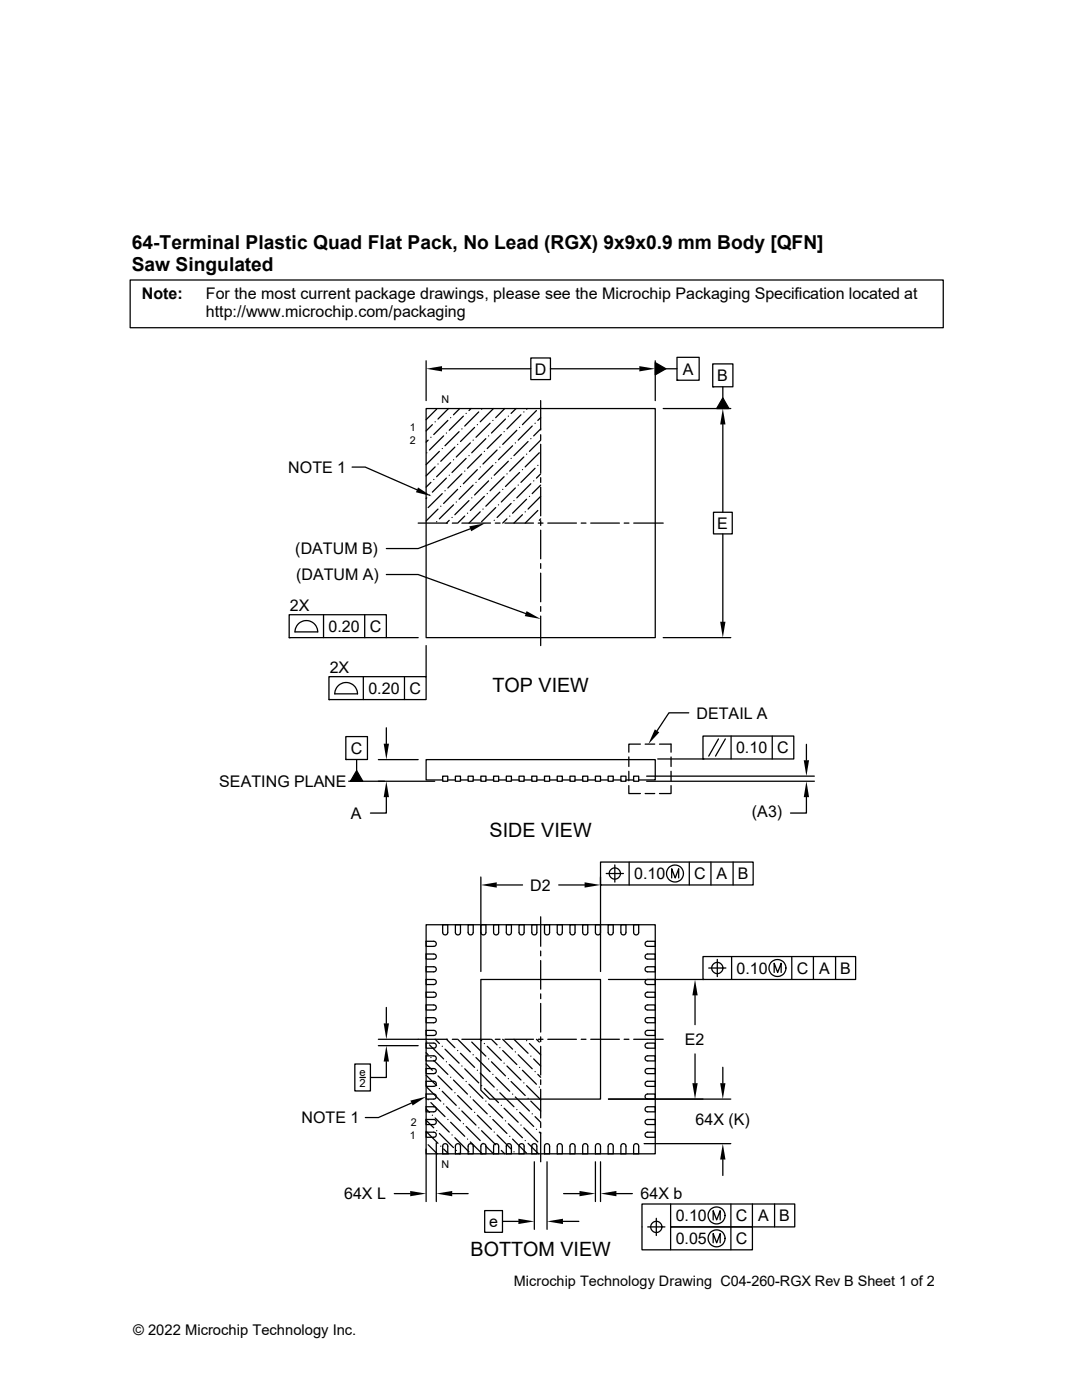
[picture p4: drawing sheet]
<svg xmlns="http://www.w3.org/2000/svg" width="216mm" height="279mm" viewBox="0 0 216 279" stroke-linecap="round" stroke-linejoin="round" font-family="sans-serif">
<g fill="none" stroke="#000" stroke-width=".25">
<path d="M26 55.9h162.2v9.5h-162.2zM85 72v7.9M88.2 73.6h17.7M105.9 71.4h3.9v4.4h-3.9zM107.9 79.9v5.9M109.8 73.6h17.8M130.7 72v7.9M130.7 72.4l2.2 1.2-2.2 1.2zM132.9 73.6h2.2M135.1 71.3h4.4v4.6h-4.4zM135.1 75.9h.1M142.2 72.6h4v4.6h-4z"/>
<path d="M142.2 77.2h.1M144.2 79.4l1.3 2.1h-2.5zM144.2 77.2v2.2M70.3 93.2h2.6l10.3 4.5M85 81.5h45.7v45.8h-45.7zM85.2 99.4l-.2 .1M85.2 90.4h.1M85.4 87.8l-.4 .4M85.7 98.8h.1M86 96.3l-1 .9M86 87.3h.1M86.3 84.8l-1.3 1.2"/>
<path d="M86.6 95.7h.1M86.8 93.2l-1.8 1.8M86.8 84.2h.1M87.1 81.7l-2.1 2.1M87.4 92.6h.1M87.7 90.1l-2.7 2.6M88.2 98.5l-2.8 2.8M88.2 89.5h.1M88.5 87l-2.8 2.8M88.8 97.9h.1M89.1 95.4l-2.8 2.8M89.1 86.4h.1"/>
<path d="M89.4 83.9l-2.8 2.8M89.5 81.5l-2.1 2.1M89.6 94.8h.1M89.9 92.3l-2.8 2.8M89.9 83.4h.1M90.5 91.8h.1M90.8 89.2l-2.9 2.9M91.3 97.7l-2.8 2.8M91.3 88.7h.1M91.6 86.1l-2.8 2.9M91.7 81.5l-1.2 1.3M91.9 97.1h.1"/>
<path d="M92.2 94.6l-2.8 2.8M92.2 85.6h.1M92.5 83.1l-2.9 2.8M92.7 94h.1M93 91.5l-2.8 2.8M93 82.5h.1M93.6 90.9h.1M93.6 99.9l-2.8 2.8M93.9 88.4l-2.9 2.8M94 81.5l-.4 .4M94.1 99.4h.1M94.4 96.8l-2.8 2.8"/>
<path d="M94.4 87.8h.1M94.7 85.3l-2.8 2.8M95 96.3h.1M95.2 93.7l-2.7 2.8M95.2 84.8h.1M95.5 82.2l-2.8 2.8M95.8 93.2h.1M96.1 90.6l-2.8 2.9M96.1 81.7h.1M96.6 90.1h.1M96.6 99.1l-2.7 2.8M96.9 87.5l-2.8 2.9"/>
<path d="M97.2 98.5h.1M97.5 87h.1M97.5 96l-2.8 2.8M97.8 84.5l-2.8 2.8M98.1 95.4h.1M98.3 92.9l-2.8 2.8M98.3 83.9h.1M98.5 81.5l-2.7 2.7M98.9 92.3h.1M99.2 89.8l-2.8 2.8M99.7 89.2h.1M99.7 98.2l-2.8 2.8"/>
<path d="M100 86.7l-2.8 2.8M100.3 97.7h.1M100.6 86.1h.1M100.6 95.1l-2.8 2.8M100.7 81.5l-1.8 1.9M100.9 83.6l-2.8 2.8M101.2 94.6h.1M101.4 83.1h.1M101.4 92.1l-2.8 2.7M102 91.5h.1M102.3 89l-2.8 2.8M102.6 99.9h.1"/>
<path d="M102.8 88.4h.1M102.8 97.4l-2.8 2.8M103 81.5l-1 1M103.1 85.9l-2.8 2.8M103.4 96.8h.1M103.7 85.3h.1M103.7 94.3l-2.8 2.8M103.9 82.8l-2.7 2.8M104.2 93.7h.1M104.5 82.2h.1M104.5 91.2l-2.8 2.8M105.1 90.6h.1"/>
<path d="M105.1 99.6l-2.8 2.8M105.2 81.5l-.1 .2M105.4 88.1l-2.8 2.8M105.6 99.1h.1M105.9 87.5h.1M105.9 96.5l-2.8 2.9M106.2 85l-2.8 2.8M106.5 96h.1M106.8 84.5h.1M106.8 93.5l-2.9 2.8M107 81.9l-2.8 2.9M107.3 92.9h.1"/>
<path d="M107.6 90.4l-2.8 2.8M107.9 86.8v.9M107.9 88.7v5.7M107.9 95.3v1M107.9 97.2v5.8M107.9 83.4l-.6 .5M107.9 85.6l-1.4 1.4M107.9 87.8l-2.3 2.3M107.9 99.1l-2.5 2.5M107.9 94.6l-.9 .8M107.9 96.8l-1.7 1.7M132.3 81.5h13.5"/>
<path d="M144.2 84.7v17.5M77.1 114.7h6.3l21.5 7.7M83.4 104.4h5.9M87.1 104.1h.1M87.4 101.6l-2.4 2.4M87.9 101h.1M89.6 103.8l-.5 .6M90.2 103.3h.1M90.3 104.4h.9M90.5 100.8l-2.8 2.7M91 100.2h.1M92.2 104.4h5.7"/>
<path d="M92.7 103l-1.4 1.4M93.3 102.4h.1M93.8 105.5l-10.4 4h-6.3M95.8 102.2l-2.2 2.2M96.4 101.6h.1M98.6 103.8h.1M98.8 104.4h1M98.9 101.3l-2.8 2.8M99.5 100.8h.1M100.7 104.4h5.7M101.2 103.5l-.9 .9M101.7 103h.1"/>
<path d="M102 100.5l-2.8 2.8M104.2 102.7l-1.6 1.7M104.8 102.2h.1M107.3 101.9l-2.5 2.5M107.4 104.4h1M107.9 103.9v1M107.9 105.8v5.7M107.9 112.5v.9M107.9 114.4v5.7M107.9 103.5l-.3 .3M109.3 104.4h5.7M116 104.4h.9"/>
<path d="M117.9 104.4h5.7M124.5 104.4h1M126.4 104.4h5.9M142.4 102.2h3.7v4.4h-3.7zM144.2 106.6v17.5M57.7 122.7h19.4v4.6h-19.4zM57.7 127.3h.1M59.6 124.4a2.27 2.27 0 0 1 2.5-.3 2.27 2.27 0 0 1 1.3 2h-4.5l.2-.9zM64.6 122.7v4.6M65.6 135h19.4v4.6h-19.4zM65.6 139.6h.1M67.6 136.8a2.27 2.27 0 0 1 2.4-.4 2.27 2.27 0 0 1 1.3 2.1h-4.5l.2-1z"/>
<path d="M72.5 135v4.6M72.8 122.7v4.6M77.1 127.3h6.3M80.7 135v4.6M85 128.8v6.2M107.9 121.1v.9M107.9 123v5.8M132.3 127.3h13.5M69 147h4.3v4.6h-4.3zM69 151.6h.1M69.6 155.9h17.1M71.2 151.6v2.2"/>
<path d="M71.2 153.8l1.2 2.1h-2.5zM75.5 151.6h7.9M77.1 159.1v3.2h-3.2M77.1 145.2v3.2M88.3 154.9h1v1h-1zM88.3 155.7h-3.3v-4.1h45.7v4.1h-3.3M89.3 155.7h1.6M90.9 154.9h1v1h-1zM91.9 155.7h1.5M93.4 154.9h1v1h-1zM94.4 155.7h1.5M95.9 154.9h1.1v1h-1.1z"/>
<path d="M97 155.7h1.5M98.5 154.9h1v1h-1zM99.5 155.7h1.5M101 154.9h1v1h-1zM102 155.7h1.6M103.6 154.9h1v1h-1zM104.6 155.7h1.5M106.1 154.9h1v1h-1zM107.1 155.7h1.5M108.6 154.9h1.1v1h-1.1zM109.7 155.7h1.5M111.2 154.9h1v1h-1z"/>
<path d="M112.2 155.7h1.5M113.7 154.9h1v1h-1zM114.7 155.7h1.6M116.3 154.9h1v1h-1zM117.3 155.7h1.5M118.8 154.9h1v1h-1zM119.8 155.7h1.5M121.3 154.9h1.1v1h-1.1zM122.4 155.7h1.5M123.9 154.9h1v1h-1zM124.9 155.7h1.5M125.5 151.1v1.9"/>
<path d="M125.5 153.9v1.9M125.5 156.8v1.6h2.3M126.4 154.9h1v1h-1zM127.8 148.5h-2.3v1.6M128.7 148.5h1.9M128.7 158.4h1.9M129 155.9h33.5M129 154.9h33.5M131.2 151.5h9.1M131.6 148.5h2.3v1.6M133.9 156.8v1.6h-2.3M133.9 151.1v1.9"/>
<path d="M133.9 153.9v1.9M137.4 142.3h-3.9l-2.4 3.6M140.3 146.9h18.1v4.6h-18.1zM140.3 151.5h.1M143.4 147.5l-2 3.4M144.7 147.5l-1.9 3.4M145.9 146.9v4.6M154.1 146.9v4.6M160.9 159.1v3.2h-3.2M160.9 148.5v3.2M95.9 175v18.9M99.1 176.6h5.2"/>
<path d="M111.5 176.6h5.1M119.8 172h30.5v4.6h-30.5zM119.8 176.6h.1M119.8 175v18.9M121 174.3h3.4M122.7 172.6v3.4M125.5 172v4.6M134 175.2v-1.8l.7 1.8 .7-1.8v1.8M137.5 172v4.6M141.9 172v4.6M146.3 172v4.6M85 184.6h45.7v45.7h-45.7z"/>
<path d="M85 187.9h1.6a.51 .51 0 0 1 .5 .5 .51 .51 0 0 1-.5 .5h-1.6zM85 190.4h1.6a.51 .51 0 0 1 .5 .5 .51 .51 0 0 1-.5 .5h-1.6zM85 192.9h1.6a.51 .51 0 0 1 .5 .5 .51 .51 0 0 1-.5 .6h-1.6zM85 195.5h1.6a.51 .51 0 0 1 .5 .5 .51 .51 0 0 1-.5 .5h-1.6zM85 198h1.6a.51 .51 0 0 1 .5 .5 .51 .51 0 0 1-.5 .5h-1.6zM88.3 184.6h1v1.5a.51 .51 0 0 1-.5 .5 .51 .51 0 0 1-.5-.5zM90.9 184.6h1v1.5a.51 .51 0 0 1-.5 .5 .51 .51 0 0 1-.5-.5zM93.4 184.6h1v1.5a.51 .51 0 0 1-.5 .5 .51 .51 0 0 1-.5-.5zM95.9 195.5h23.9v23.9h-22.1l-1.8-1.8zM95.9 184.6h1.1v1.5a.51 .51 0 0 1-.5 .5 .51 .51 0 0 1-.6-.5zM98.5 184.6h1v1.5a.51 .51 0 0 1-.5 .5 .51 .51 0 0 1-.5-.5zM101 184.6h1v1.5a.51 .51 0 0 1-.5 .5 .51 .51 0 0 1-.5-.5z"/>
<path d="M103.6 184.6h1v1.5a.51 .51 0 0 1-.5 .5 .51 .51 0 0 1-.5-.5zM106.1 184.6h1v1.5a.51 .51 0 0 1-.5 .5 .51 .51 0 0 1-.5-.5zM107.9 183v5.8M107.9 189.8v1M107.9 191.7v5.7M107.9 198.4v.9M108.6 184.6h1.1v1.5a.51 .51 0 0 1-.5 .5 .51 .51 0 0 1-.6-.5zM111.2 184.6h1v1.5a.51 .51 0 0 1-.5 .5 .51 .51 0 0 1-.5-.5zM113.7 184.6h1v1.5a.51 .51 0 0 1-.5 .5 .51 .51 0 0 1-.5-.5zM116.3 184.6h1v1.5a.51 .51 0 0 1-.5 .5 .51 .51 0 0 1-.5-.5zM119.8 184.6h-1v1.5a.51 .51 0 0 0 .5 .5 .51 .51 0 0 0 .5-.5M121.3 184.6h1.1v1.5a.51 .51 0 0 1-.5 .5 .51 .51 0 0 1-.6-.5z"/>
<path d="M121.4 195.5h18.9M123.9 184.6h1v1.5a.51 .51 0 0 1-.5 .5 .51 .51 0 0 1-.5-.5zM126.4 184.6h1v1.5a.51 .51 0 0 1-.5 .5 .51 .51 0 0 1-.5-.5zM128.9 198.2l.3-.2h1.5v1h-1.5a.51 .51 0 0 1-.5-.3 .51 .51 0 0 1 .2-.5zM128.9 195.6l.3-.1h1.5v1h-1.5a.51 .51 0 0 1-.5-.3 .51 .51 0 0 1 .2-.6zM128.9 193.1l.3-.2h1.5v1.1h-1.5a.51 .51 0 0 1-.5-.4 .51 .51 0 0 1 .2-.5zM128.9 190.5l.3-.1h1.5v1h-1.5a.51 .51 0 0 1-.5-.3 .51 .51 0 0 1 .2-.6zM128.9 188l.3-.1h1.5v1h-1.5a.51 .51 0 0 1-.5-.3 .51 .51 0 0 1 .2-.6zM138.7 198.6v5.9M140.3 190.9h30.4v4.6h-30.4zM140.3 195.5h.1M141.4 193.2h3.4"/>
<path d="M143.1 191.5v3.4M146 190.9v4.6M154.5 194.1v-1.9l.7 1.9 .7-1.9v1.9M158 190.9v4.6M162.3 190.9v4.6M166.7 190.9v4.6M70.8 212.3h3.1v5.4h-3.1zM71.8 215h1.1M75.5 207.4h13.8M75.5 208.7h7.9M77.1 211.9v3.1h-3.2M77.1 201.1v3.1"/>
<path d="M85 214.6l2.1 2.1M85 212.3l1.3 1.3M85 210.1l.4 .4M85 200.6h1.6a.51 .51 0 0 1 .5 .5 .51 .51 0 0 1-.5 .5h-1.6zM85 203.1h1.6a.51 .51 0 0 1 .5 .5 .51 .51 0 0 1-.5 .5h-1.6zM85 205.6h1.6a.51 .51 0 0 1 .5 .5 .51 .51 0 0 1-.5 .6h-1.6zM85 208.2h1.6a.51 .51 0 0 1 .5 .5 .51 .51 0 0 1-.5 .5h-1.6zM85 210.7h1.6a.51 .51 0 0 1 .5 .5 .51 .51 0 0 1-.5 .5h-1.6zM85 213.3h1.6a.51 .51 0 0 1 .5 .5 .51 .51 0 0 1-.5 .5h-1.6zM85 215.8h1.6a.51 .51 0 0 1 .5 .5 .51 .51 0 0 1-.5 .5h-1.6zM85 218.3h1.6a.51 .51 0 0 1 .5 .5 .51 .51 0 0 1-.5 .6h-1.6zM85.2 217l2.7 2.8"/>
<path d="M85.2 208h.1M85.4 219.5h.1M85.7 208.5l2.8 2.8M86 211.1h.1M86.6 211.6l2.8 2.8M86.8 214.1h.1M86.8 207.4l.9 .9M87.4 214.7l2.8 2.8M87.7 217.2h.1M88.2 217.8l2.8 2.8M88.2 208.8h.1M88.8 209.4l2.8 2.8"/>
<path d="M89.1 211.9h.1M89.1 207.4l1.7 1.7M89.6 212.5l2.9 2.8M89.9 215h.1M90.3 207.4h.9M90.5 215.5l2.8 2.9M90.8 218.1h.1M91.3 209.7h.1M91.3 218.6l2.8 2.8M91.3 207.4l2.6 2.5M91.9 210.2l2.8 2.8M92.2 212.7h.1"/>
<path d="M92.2 207.4h5.7M92.7 213.3l2.8 2.8M93 215.8h.1M93.6 216.4l2.8 2.8M93.9 218.9h.1M94.1 208l2.8 2.8M94.4 210.5h.1M94.4 219.5l2.8 2.8M95 211.1l2.8 2.8M95.2 213.6h.1M95.8 207.4l.3 .3M95.8 214.1l2.8 2.9"/>
<path d="M96.1 216.7h.1M96.6 208.3h.1M96.6 217.2l2.9 2.8M96.9 219.8h.1M97.2 208.8l2.8 2.8M97.5 211.3h.1M98.1 207.4l1.1 1.1M98.1 211.9l2.8 2.8M98.3 214.4h.1M98.8 207.4h1M98.9 215l2.8 2.8M99.2 217.5h.1"/>
<path d="M99.7 209.1h.1M99.7 218.1l2.9 2.8M100.3 209.7l2.8 2.8M100.3 207.4l2 2M100.6 212.2h.1M100.7 207.4h5.7M101.2 212.7l2.7 2.8M101.4 215.3h.1M102 215.8l2.8 2.8M102.3 218.4h.1M102.6 207.4l2.8 2.8M102.8 209.9h.1"/>
<path d="M102.8 218.9l2.8 2.8M103.4 210.5l2.8 2.8M103.7 213h.1M104.2 213.6l2.8 2.8M104.5 216.1h.1M105.1 216.7l2.8 2.8M105.1 207.7h.1M105.4 219.2h.1M105.6 208.3l2.3 2.2M105.9 210.8h.1M105.9 219.8l2 1.9M106.5 211.3l1.4 1.4"/>
<path d="M106.8 213.9h.1M107 207.4l.6 .6M107.3 214.4l.6 .6M107.4 207.4h1M107.6 217h.1M107.9 200.3v5.7M107.9 206.9v1M107.9 208.8v5.7M107.9 215.5v1M107.9 217.4v5.7M109.3 207.4h5.7M116 207.4h.9"/>
<path d="M117.9 207.4h5.7M121.4 219.4h24.4M124.5 207.4h1M126.4 207.4h5.9M128.9 215.9l.3-.1h1.5v1h-1.5a.51 .51 0 0 1-.5-.3 .51 .51 0 0 1 .2-.6zM128.9 213.4l.3-.1h1.5v1h-1.5a.51 .51 0 0 1-.5-.3 .51 .51 0 0 1 .2-.6zM128.9 210.9l.3-.2h1.5v1h-1.5a.51 .51 0 0 1-.5-.3 .51 .51 0 0 1 .2-.5zM128.9 208.3l.3-.1h1.5v1h-1.5a.51 .51 0 0 1-.5-.3 .51 .51 0 0 1 .2-.6zM128.9 205.8l.3-.2h1.5v1.1h-1.5a.51 .51 0 0 1-.5-.4 .51 .51 0 0 1 .2-.5zM128.9 203.2l.3-.1h1.5v1h-1.5a.51 .51 0 0 1-.5-.3 .51 .51 0 0 1 .2-.6zM128.9 200.7l.3-.1h1.5v1h-1.5a.51 .51 0 0 1-.5-.3 .51 .51 0 0 1 .2-.6zM129.2 219.4a.51 .51 0 0 1-.5-.6 .51 .51 0 0 1 .5-.5h1.5v1.1"/>
<path d="M138.7 210.3v5.9M144.2 213v3.2M78.7 238.2h3.2M82.1 220.1l-6.6 2.9h-2.6M85 225.8l2.4 2.4M85 223.6l1.6 1.5M85 221.3l.7 .7M85 220.9h1.6a.51 .51 0 0 1 .5 .5 .51 .51 0 0 1-.5 .5h-1.6zM85 223.4h1.6a.51 .51 0 0 1 .5 .5 .51 .51 0 0 1-.5 .5h-1.6zM85 226h1.6a.51 .51 0 0 1 .5 .5 .51 .51 0 0 1-.5 .5h-1.6zM85 229.3v10.5M85.4 228.5l1.8 1.8"/>
<path d="M86 220l2.8 2.8M86.3 222.6h.1M86.8 223.1l2.8 2.8M87.1 228v11.8M87.1 225.7h.1M87.7 226.2l2.8 2.8M87.9 228.7h.1M88.5 228.4a.51 .51 0 0 1 .5-.1 .51 .51 0 0 1 .3 .4v1.6h-1v-1.6zM88.5 229.3l1 1M88.5 220.3h.1M89.1 220.9l2.8 2.8M89.4 223.4h.1"/>
<path d="M89.9 224l2.8 2.8M90.2 226.5h.1M90.2 238.2h3.2M90.8 227.1l2.8 2.8M91 228.4a.51 .51 0 0 1 .6-.1 .51 .51 0 0 1 .3 .4v1.6h-1v-1.6zM91 229.6h.1M91.6 230.1l.1 .2M91.6 221.2h.1M92.2 221.7l2.8 2.8M92.5 224.3h.1M93 224.8l2.8 2.8M93.3 227.3h.1"/>
<path d="M93.6 228.4a.51 .51 0 0 1 .5-.1 .51 .51 0 0 1 .3 .4v1.6h-1v-1.6zM93.9 227.9l2.3 2.4M94.7 222h.1M95.2 222.6l2.9 2.8M95.5 225.1h.1M96.1 225.7l2.8 2.8M96.1 228.4a.51 .51 0 0 1 .5-.1 .51 .51 0 0 1 .4 .4v1.6h-1.1v-1.6zM96.4 228.2h.1M96.9 228.7l1.6 1.6M97.5 220.3l2.8 2.8M97.8 222.8h.1M98.3 223.4l2.9 2.8"/>
<path d="M98.6 225.9h.1M98.6 228.4a.51 .51 0 0 1 .6-.1 .51 .51 0 0 1 .3 .4v1.6h-1v-1.6zM99.2 226.5l2.8 2.8M99.5 229h.1M100 220.6h.1M100 229.6l.7 .7M100.6 221.2l2.8 2.8M100.9 223.7h.1M101.2 228.4a.51 .51 0 0 1 .5-.1 .51 .51 0 0 1 .3 .4v1.6h-1v-1.6zM101.4 224.3l2.8 2.8M101.7 226.8h.1M102.3 227.3l2.8 2.8"/>
<path d="M102.6 229.9h.1M103.1 221.4h.1M103.7 222l2.8 2.8M103.7 228.4a.51 .51 0 0 1 .6-.1 .51 .51 0 0 1 .3 .4v1.6h-1v-1.6zM103.9 224.5h.1M104.5 225.1l2.8 2.8M104.8 227.6h.1M105.4 228.2l2.1 2.1M106.2 222.3h.1M106.3 228.4a.51 .51 0 0 1 .5-.1 .51 .51 0 0 1 .3 .4v1.6h-1v-1.6zM106.6 231.9v13.4M106.8 222.8l1.1 1.2"/>
<path d="M107 225.4h.1M107.6 225.9l.3 .3M107.9 224.1v.9M107.9 226v5.9M108.8 228.4a.51 .51 0 0 1 .5-.1 .51 .51 0 0 1 .4 .4v1.6h-1.1v-1.6zM109.2 231.9v13.4M111.3 228.4a.51 .51 0 0 1 .6-.1 .51 .51 0 0 1 .3 .4v1.6h-1v-1.6zM112.5 238.2h3.1M113.9 228.4a.51 .51 0 0 1 .5-.1 .51 .51 0 0 1 .3 .4v1.6h-1v-1.6zM116.4 228.4a.51 .51 0 0 1 .6-.1 .51 .51 0 0 1 .3 .4v1.6h-1v-1.6zM118.8 231.9v7.9M119 228.4a.51 .51 0 0 1 .5-.1 .51 .51 0 0 1 .3 .4v1.6h-1v-1.6z"/>
<path d="M119.8 231.9v7.9M121.5 228.4a.51 .51 0 0 1 .5-.1 .51 .51 0 0 1 .4 .4v1.6h-1.1v-1.6zM123 238.2h3.2M124 228.4a.51 .51 0 0 1 .6-.1 .51 .51 0 0 1 .3 .4v1.6h-1v-1.6zM126.6 228.4a.51 .51 0 0 1 .5-.1 .51 .51 0 0 1 .3 .4v1.6h-1v-1.6zM128.5 228.2h17.3M128.9 226.1l.3-.1h1.5v1h-1.5a.51 .51 0 0 1-.5-.3 .51 .51 0 0 1 .2-.6zM128.9 223.6l.3-.2h1.5v1h-1.5a.51 .51 0 0 1-.5-.3 .51 .51 0 0 1 .2-.5zM128.9 221l.3-.1h1.5v1h-1.5a.51 .51 0 0 1-.5-.3 .51 .51 0 0 1 .2-.6zM144.2 231.4v3.2M96.7 241.6h3.6v4.3h-3.6zM100.3 243.8h3.1"/>
<path d="M112.3 243.8h3.2M129.2 244.9h3.5M131 243.1v3.5M133.8 240.3v4.6h16.3v4.5h-22v-9.1h30.5v4.6h-24.8v4.5M142.3 243.5v-1.9l.7 1.9 .7-1.9v1.9M142.3 248v-1.8l.7 1.8 .7-1.8v1.8M145.8 240.3v9.1M150.1 240.3v4.6M154.6 240.3v4.6"/>
<circle cx="122.7" cy="174.3" r="1.12"/>
<circle cx="134.7" cy="174.3" r="1.69"/>
<circle cx="143.1" cy="193.2" r="1.12"/>
<circle cx="155.1" cy="193.2" r="1.69"/>
<circle cx="131" cy="244.9" r="1.12"/>
<circle cx="143" cy="247.1" r="1.69"/>
<circle cx="143" cy="242.6" r="1.69"/>
</g>
<g fill="#000">
<path d="M85 73.6l3.2-.5v1zM127.6 73.1l3.1 .5-3.1 .5zM130.7 72.4l2.2 1.2-2.2 1.2zM83.4 97.3l2.7 1.7-3.1-.8zM144.2 81.5l.6 3.2h-1.1zM144.2 79.4l1.3 2.1h-2.5zM93.6 105.1l3.2-.7-2.8 1.6zM105.1 122l2.8 1.5-3.2-.5zM143.7 124.1h1.1l-.6 3.2zM71.2 153.8l1.2 2.1h-2.5zM76.6 148.4h1l-.5 3.2zM77.1 155.9l.5 3.2h-1z"/>
<path d="M130.7 145.6l.9 .6-2.2 2.3zM160.4 151.7h1l-.5 3.2zM160.9 155.9l.5 3.2h-1zM95.9 176.6l3.2-.5v1zM116.6 176.1l3.2 .5-3.2 .5zM138.7 195.5l.5 3.1h-1zM76.6 204.2h1l-.5 3.2zM77.1 208.7l.5 3.2h-1zM138.2 216.2h1l-.5 3.2zM143.7 216.2h1.1l-.6 3.2zM81.9 237.7l3.1 .5-3.1 .5zM81.9 219.6l3.1-.7-2.7 1.7z"/>
<path d="M87.1 238.2l3.1-.5v1zM115.6 237.7l3.2 .5-3.2 .5zM119.8 238.2l3.2-.5v1zM144.2 228.2l.6 3.2h-1.1zM103.4 243.2l3.2 .6-3.2 .5zM109.2 243.8l3.1-.6v1.1z"/>
</g>
<g font-size="3.9">
<text x="98.3" y="138.2">TOP VIEW</text>
<text x="97.7" y="167">SIDE VIEW</text>
<text x="93.9" y="250.7">BOTTOM VIEW</text>
</g>
<g font-size="3.8">
<text x="26.3" y="49.7">64-Terminal Plastic Quad Flat Pack, No Lead (RGX) 9x9x0.9 mm Body [QFN]</text>
<text x="26.3" y="54.1">Saw Singulated</text>
</g>
<g font-size="3.2">
<text x="28.3" y="59.6">Note:</text>
<text x="41.1" y="59.6">For the most current package drawings, please see the Microchip Packaging Specification located at</text>
<text x="41.1" y="63.3">http://www.microchip.com/packaging</text>
<text x="106.7" y="74.7">D</text>
<text x="136.2" y="74.7">A</text>
<text x="143.1" y="76.1">B</text>
<text x="57.5" y="94.4">NOTE 1</text>
<text x="143.1" y="105.5">E</text>
<text x="58.9" y="110.6">(DATUM B)</text>
<text x="59.1" y="115.7">(DATUM A)</text>
<text x="57.8" y="121.9">2X</text>
<text x="65.6" y="126.1">0.20</text>
<text x="73.8" y="126.1">C</text>
<text x="65.8" y="134.3">2X</text>
<text x="73.5" y="138.5">0.20</text>
<text x="81.7" y="138.5">C</text>
<text x="139" y="143.4">DETAIL A</text>
<text x="70" y="150.4">C</text>
<text x="146.9" y="150.3">0.10</text>
<text x="155.1" y="150.3">C</text>
<text x="43.8" y="157.1">SEATING PLANE</text>
<text x="70" y="163.4">A</text>
<text x="150" y="163.1">(A3)</text>
<text x="105.8" y="177.8">D2</text>
<text x="126.5" y="175.5">0.10</text>
<text x="138.5" y="175.5">C</text>
<text x="143" y="175.5">A</text>
<text x="147.2" y="175.5">B</text>
<text x="147" y="194.3">0.10</text>
<text x="159" y="194.3">C</text>
<text x="163.4" y="194.3">A</text>
<text x="167.6" y="194.3">B</text>
<text x="136.7" y="208.6">E2</text>
<text x="60.2" y="224.2">NOTE 1</text>
<text x="138.8" y="224.6">64X (K)</text>
<text x="68.7" y="239.3">64X L</text>
<text x="127.8" y="239.3">64X b</text>
<text x="97.6" y="244.9">e</text>
<text x="134.8" y="243.7">0.10</text>
<text x="146.8" y="243.7">C</text>
<text x="151.3" y="243.7">A</text>
<text x="155.5" y="243.7">B</text>
<text x="134.8" y="248.3">0.05</text>
<text x="146.8" y="248.3">C</text>
</g>
<g font-size="2.9">
<text x="102.5" y="256.7">Microchip Technology Drawing C04-260-RGX Rev B Sheet 1 of 2</text>
<text x="26.5" y="266.3">© 2022 Microchip Technology Inc.</text>
</g>
<g font-size="2.2">
<text x="71.8" y="214.8">e</text>
<text x="71.8" y="216.9">2</text>
</g>
<g font-size="2.1">
<text x="88.1" y="80.5">N</text>
<text x="81.7" y="86.1">1</text>
<text x="81.7" y="88.6">2</text>
<text x="81.7" y="227.2">1</text>
<text x="82" y="224.7">2</text>
<text x="88.1" y="233.1">N</text>
</g>
</svg>
